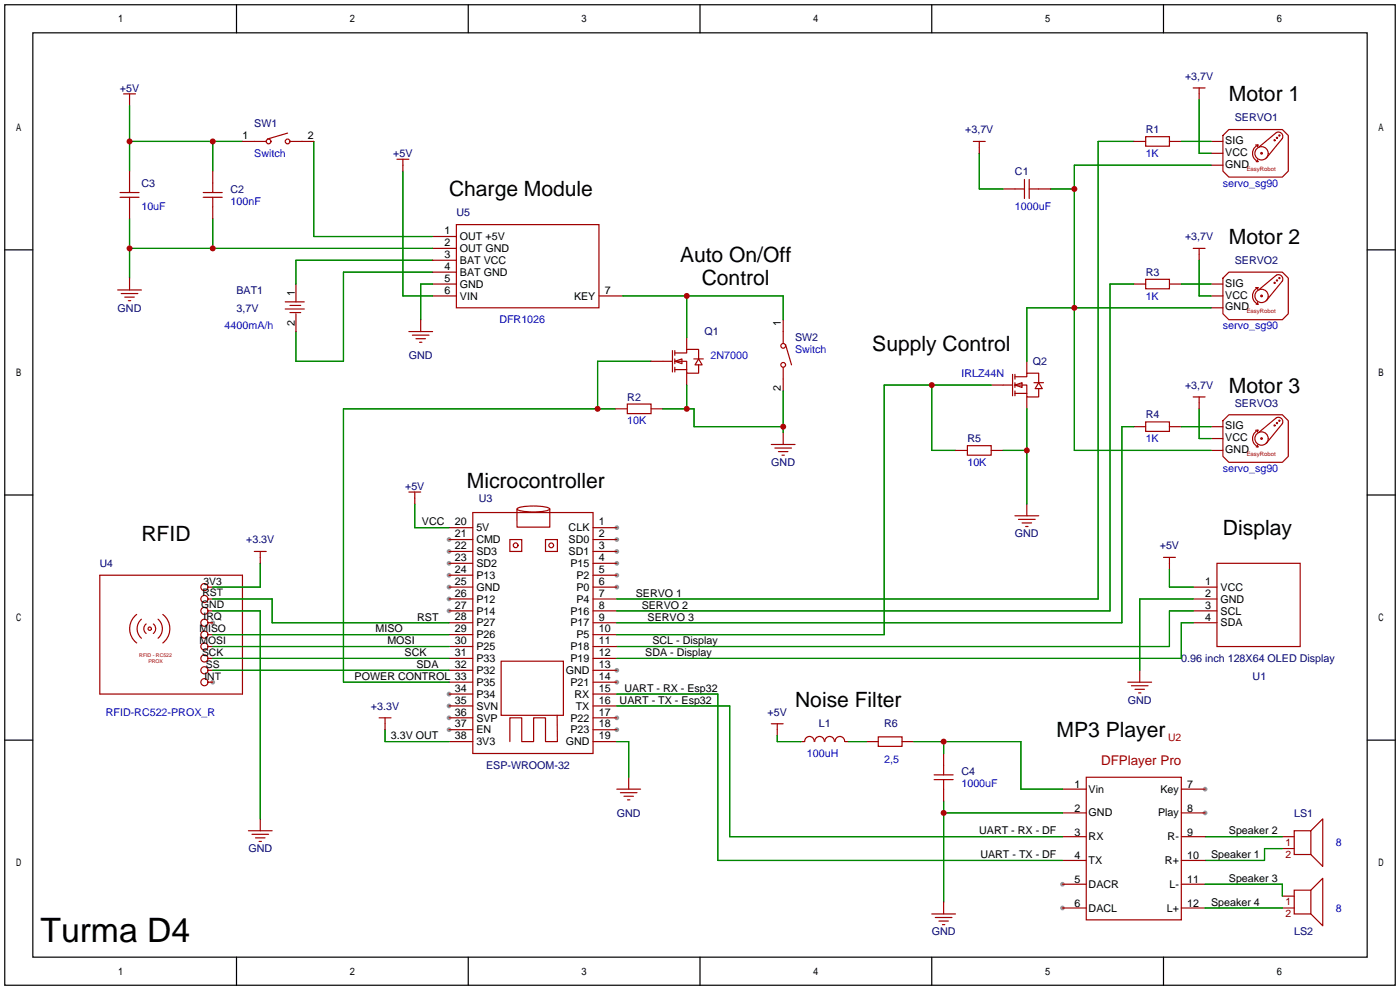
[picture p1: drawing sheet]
<svg xmlns="http://www.w3.org/2000/svg" width="299mm" height="212mm" viewBox="0 0 299 212" stroke-linecap="round" stroke-linejoin="round" font-family="sans-serif">
<g fill="#999">
<circle cx="45.5" cy="133.1" r=".51"/>
<circle cx="45.5" cy="145.8" r=".51"/>
<circle cx="131.8" cy="112.8" r=".51"/>
<circle cx="131.8" cy="115.3" r=".51"/>
<circle cx="131.8" cy="117.9" r=".51"/>
<circle cx="131.8" cy="120.4" r=".51"/>
<circle cx="131.8" cy="122.9" r=".51"/>
<circle cx="131.8" cy="125.5" r=".51"/>
<circle cx="131.8" cy="143.3" r=".51"/>
<circle cx="131.8" cy="145.8" r=".51"/>
<circle cx="131.8" cy="153.4" r=".51"/>
<circle cx="131.8" cy="156" r=".51"/>
<circle cx="96" cy="115.3" r=".51"/>
<circle cx="96" cy="117.9" r=".51"/>
<circle cx="96" cy="120.4" r=".51"/>
<circle cx="96" cy="122.9" r=".51"/>
<circle cx="96" cy="125.5" r=".51"/>
<circle cx="96" cy="128" r=".51"/>
<circle cx="96" cy="130.6" r=".51"/>
<circle cx="96" cy="148.3" r=".51"/>
<circle cx="96" cy="150.9" r=".51"/>
<circle cx="96" cy="153.4" r=".51"/>
<circle cx="96" cy="156" r=".51"/>
<circle cx="227.1" cy="189" r=".51"/>
<circle cx="227.1" cy="194.1" r=".51"/>
<circle cx="257.6" cy="168.7" r=".51"/>
<circle cx="257.6" cy="173.7" r=".51"/>
</g>
<g fill="none" stroke="#a10000" stroke-width=".25">
<path d="M255 18.8h2.6M256.3 18.8v2.5M26.4 20.1h2.6M27.7 20.1v2.5M27.7 36.6v4.5M45.5 36.6v4.5M51.8 30.2h5.1M61.5 28.4l-4.4 1.3M62 30.2h5.1M84.8 34h2.6M86.1 34v2.6M208 30.2h2.6"/>
<path d="M209.3 30.2v2.6M218.9 38.4v4M220 38.4v4M242.3 30.2h2.6M244.9 29.2h5v2h-5zM249.9 30.2h2.6M258.8 30.2h2.6M258.8 32.8h2.6M258.8 35.3h2.6M262.6 27.7h11.5l1.2 1.3v7.6l-1.2 1.2h-11.5l-1.2-1.2v-7.6zM268.4 31h.5M268.7 34.2l.2 .3h-.4"/>
<path d="M268.9 31l-.2 .4M268.9 31a1.93 1.93 0 0 0-1.2 1.8 1.93 1.93 0 0 0 1.2 1.7M269 31.5l3.8-3.2a.94 .94 0 0 1 1.1 .2 .94 .94 0 0 1 .2 1.1l-3.5 4.2M269.8 32.8l-.2-.2-.2 .2 .4 .1M271 32.8a1.42 1.42 0 0 0-2.1-1.3 1.42 1.42 0 0 0 0 2.5 1.42 1.42 0 0 0 2.1-1.1M272.5 30l-.1-.2-.1 .2 .2 .1M273 29.5l-.1-.2-.1 .2h.2M273.6 29l-.2-.2-.1 .2h.2M25.7 41.1h4M25.7 42.2h4M27.7 42.2v4.5M27.7 59.4v2.6"/>
<path d="M43.4 41.1h4.1M43.4 42.2h4.1M45.5 42.2v4.5M92.5 50.5h5M92.5 53.1h5M92.5 55.6h5M92.5 58.2h5M97.5 48h30.5v17.8h-30.5zM214.4 40.4h4.5M220 40.4h4.5M244.9 59.7h5v2h-5zM255 53.1h2.6"/>
<path d="M256.3 53.1v2.5M262.6 58.2h11.5l1.2 1.2v7.7l-1.2 1.2h-11.5l-1.2-1.2v-7.7zM273 59.9l-.1-.1-.1 .1 .2 .1M273.6 59.4l-.2-.1-.1 .1 .2 .1M25.1 62h5.1M25.9 62.7h3.6M26.7 63.5h2M27.4 64.3h.5M61 64.5h4M61 66h4M62 65.3h2.3M62 66.8h2.3"/>
<path d="M63.2 60.7v3.8M63.2 67.1v3.8M87.4 70.9h5.1M88.1 71.6h3.6M88.9 72.4h2M89.7 73.2h.5M89.9 68.3v2.6M92.5 60.7h5M92.5 63.2h5M128 63.2h5.1M139.1 77.2h4.6M143.7 74.9v4.6"/>
<path d="M144.2 77.2l1.5-.5v1zM144.2 75.4h2.6v-.7h2.5v2M144.2 77.2h2.6v2.6h2.5v-1.8M144.2 79h2.6M144.2 74.9v1M144.2 76.7v1M144.2 78.5v1M146.8 72.1v2.6M146.8 79.8v2.5M148.3 76.7h2M149.3 76.7l.8 1.3h-1.6zM167.4 68.3v5.1"/>
<path d="M167.4 78.5v5.1M167.9 73.7l1.3 4.3M219.5 77.2v2.6M242.3 60.7h2.6M249.9 60.7h2.6M258.8 60.7h2.6M258.8 63.2h2.6M258.8 65.8h2.6M268.4 61.5h.5M268.5 65h.4M268.7 64.6l.2 .4M268.9 61.5l-.2 .3"/>
<path d="M268.9 61.5a1.93 1.93 0 0 0-1.2 1.7 1.93 1.93 0 0 0 1.2 1.8M269 62l3.8-3.2a.94 .94 0 0 1 1.1 .2 .94 .94 0 0 1 .2 1.1l-3.5 4.2M269.8 63.2l-.2-.1-.2 .1 .4 .2M271 63.2a1.42 1.42 0 0 0-2.1-1.2 1.42 1.42 0 0 0 0 2.5 1.42 1.42 0 0 0 2.1-1.1M272.5 60.5l-.1-.2-.1 .2h.2M131.5 87.4h2.6M134.1 86.4h5v2h-5zM139.1 87.4h2.6M164.8 95h5.1M165.6 95.8h3.6M166.4 96.5h2M167.1 97.3h.5"/>
<path d="M167.4 92.5v2.5M204.2 96.3h2.6M206.8 95.2h5v2.1h-5zM211.8 96.3h2.6M211.8 82.3h4.6M216.4 80v4.6M216.9 82.3l1.5-.5v1zM216.9 80.5h2.6v-.7h2.5v2M216.9 82.3h2.6v2.5h2.5v-1.7M216.9 84.1h2.6M216.9 80v1M216.9 81.8v1"/>
<path d="M216.9 83.6v1M219.5 84.8v2.6M221 81.8h2M222 81.8l.8 1.3h-1.6zM242.3 91.2h2.6M244.9 90.2h5v2h-5zM249.9 91.2h2.6M255 84.8h2.6M256.3 84.8v2.6M258.8 91.2h2.6M258.8 93.7h2.6M258.8 96.3h2.6"/>
<path d="M262.6 88.6h11.5l1.2 1.3v7.6l-1.2 1.3h-11.5l-1.2-1.3v-7.6zM268.4 91.9h.5M268.5 95.5h.4M268.7 95.1l.2 .4M268.9 91.9l-.2 .4M268.9 92a1.93 1.93 0 0 0-1.2 1.7 1.93 1.93 0 0 0 1.2 1.8M269 92.5l3.8-3.2a.94 .94 0 0 1 1.1 .2 .94 .94 0 0 1 .2 1.1l-3.5 4.1M269.8 93.7l-.2-.2-.2 .2 .4 .1M271 93.7a1.42 1.42 0 0 0-2.1-1.2 1.42 1.42 0 0 0 0 2.4 1.42 1.42 0 0 0 2.1-1M272.5 90.9l-.1-.1-.1 .1 .2 .1M273 90.4l-.1-.1-.1 .1 .2 .1M273.6 89.9l-.2-.1-.1 .1 .2 .1"/>
<path d="M54.4 117.9h2.5M55.6 117.9v2.5M87.4 105.2h2.5M88.6 105.2v2.5M96 117.9h5M96 112.8h5M96 115.3h5M101 109.5h25.7v51.5h-25.7zM109 115.3h2.5v2.6h-2.5zM110.6 108.6a12.4 12.4 0 0 1 6.8 0l.1 .2a5.4 5.4 0 0 1-3.5 .6l-1.8-.1a2.27 2.27 0 0 1-1.7-.5zM116.6 115.3h2.5v2.6h-2.5zM117.5 108.8v3.9h-7v-3.9"/>
<path d="M126.7 117.9h5.1M126.7 112.8h5.1M126.7 115.3h5.1M216.9 110.2h5.1M217.7 111h3.5M218.4 111.8h2.1M219.2 112.5h.5M219.5 107.7v2.5M248.7 119.1h2.5M249.9 119.1v2.6M21.3 122.9h30.5v25.4h-30.5zM29.2 131.3a3.8 3.8 0 0 0 0 6.1"/>
<path d="M30.2 132.3a2.7 2.7 0 0 0 0 4.1M31.2 133.4a1.27 1.27 0 0 0 0 2M32.8 133.4l.1 .1a1.27 1.27 0 0 1-.1 1.9M33.8 132.3a2.7 2.7 0 0 1 0 4.1M34.8 131.3a3.8 3.8 0 0 1 0 6.1M44.4 125.5h1.1M44.4 128h1.1M44.4 130.6h1.1M44.4 133.1h1.1M44.4 135.6h1.1M44.4 138.2h1.1M96 125.5h5"/>
<path d="M96 128h5M96 130.6h5M96 133.1h5M96 138.2h5M96 122.9h5M96 120.4h5M96 135.6h5M126.7 125.5h5.1M126.7 128h5.1M126.7 130.6h5.1M126.7 133.1h5.1M126.7 135.6h5.1"/>
<path d="M126.7 138.2h5.1M126.7 122.9h5.1M126.7 120.4h5.1M255 125.5h5.1M255 128h5.1M255 130.6h5.1M255 133.1h5.1M260.1 120.4h17.8v17.8h-17.8zM44.4 140.7h1.1M44.4 143.3h1.1M44.4 145.8h1.1M81 153.4h2.6"/>
<path d="M82.3 153.4v2.6M96 140.7h5M96 143.3h5M96 145.8h5M96 148.3h5M96 150.9h5M96 153.4h5M96 156h5M96 158.5h5M107.1 141.3h13.3v11.6h-13.3zM119.1 152.9v5.6h-2.5v-5.1h-2.6v5.1h-2.5v-5.1h-2.5v5.1M126.7 140.7h5.1"/>
<path d="M126.7 143.3h5.1M126.7 145.8h5.1M126.7 148.3h5.1M126.7 150.9h5.1M126.7 153.4h5.1M126.7 156h5.1M126.7 158.5h5.1M164.8 154.7h2.6M166.1 154.7v2.5M171.2 158.5h.8M172 158.5a1.01 1.01 0 0 1 1-1.1 1.01 1.01 0 0 1 1 1.1M174.1 158.5a1.01 1.01 0 0 1 1.1-1.1 1.01 1.01 0 0 1 1 1.1"/>
<path d="M176.3 158.5a1.01 1.01 0 0 1 1-1.1 1.01 1.01 0 0 1 1 1.1M178.5 158.5a1.01 1.01 0 0 1 1-1.1 1.01 1.01 0 0 1 1 1.1M180.6 158.5h.8M185.2 158.5h2.5M187.7 157.5h5.1v2h-5.1zM192.8 158.5h2.5M241 145.8h5.1M241.8 146.6h3.6M242.6 147.3h2M243.3 148.1h.5M243.6 143.3v2.5M53.1 177.5h5.1"/>
<path d="M53.8 178.3h3.6M54.6 179.1h2M55.4 179.8h.5M55.6 175v2.5M131.8 168.7h5.1M132.6 169.4h3.5M133.3 170.2h2.1M134.1 170.9h.5M134.4 166.1v2.6M199.6 165.6h4.1M199.6 166.6h4.1M201.7 161v4.6"/>
<path d="M201.7 166.6v4.6M227.1 178.8h5.1M227.1 168.7h5.1M227.1 173.7h5.1M232.2 166.1h20.3v30.5h-20.3zM252.5 178.8h5.1M252.5 168.7h5.1M252.5 173.7h5.1M274.1 178.8h2.5M276.6 177.5h3.6v5.1h-3.6zM280.2 177.5l2.5-2.5v10.2l-2.5-2.6M199.1 195.3h5.1"/>
<path d="M199.9 196.1h3.6M200.7 196.9h2M201.4 197.6h.5M201.7 192.8v2.5M227.1 183.9h5.1M227.1 189h5.1M227.1 194.1h5.1M252.5 183.9h5.1M252.5 189h5.1M252.5 194.1h5.1M274.1 181.4h2.5M274.1 194.1h2.5"/>
<path d="M274.1 191.5h2.5M276.6 190.2h3.6v5.1h-3.6zM280.2 190.2l2.5-2.5v10.2l-2.5-2.6"/>
<circle cx="57.4" cy="30.2" r=".51"/>
<circle cx="61.5" cy="30.2" r=".51"/>
<circle cx="167.4" cy="73.9" r=".51"/>
<circle cx="167.4" cy="78" r=".51"/>
<circle cx="110.2" cy="116.5" r=".51"/>
<circle cx="117.8" cy="116.6" r=".51"/>
<circle cx="32" cy="134.4" r=".36"/>
<circle cx="43.7" cy="138.2" r=".76"/>
<circle cx="43.7" cy="125.5" r=".76"/>
<circle cx="43.7" cy="135.6" r=".76"/>
<circle cx="43.7" cy="133.1" r=".76"/>
<circle cx="43.7" cy="128" r=".76"/>
<circle cx="43.7" cy="130.6" r=".76"/>
<circle cx="43.7" cy="145.8" r=".76"/>
<circle cx="43.7" cy="140.7" r=".76"/>
<circle cx="43.7" cy="143.3" r=".76"/>
</g>
<g fill="none" stroke="#008700" stroke-width=".25">
<path d="M27.7 30.2h24.1M27.7 22.6v14M45.5 30.2v6.4M67.1 30.2v20.3h25.4M86.1 36.6v26.6h6.4M209.3 32.8v7.6h5.1M242.3 30.2h-7.6v97.8h-102.9M252.5 30.2h6.3M256.3 21.3v11.5h2.5M258.8 35.3h-29.2v61h29.2M27.7 46.7v12.7M27.7 53.1h64.8"/>
<path d="M45.5 46.7v6.4M92.5 58.2h-19.1v19h-10.2v-6.3M92.5 55.6h-29.3v5.1M224.5 40.4h5.1M256.3 55.6v7.6h2.5M92.5 60.7h-2.6v7.6M133.1 63.2h34.3v5.1M139.1 77.2h-11.4v10.2M146.8 63.2v8.9M242.3 60.7h-5.1v69.9h-105.4M252.5 60.7h6.3M258.8 65.8h-39.3v11.4"/>
<path d="M131.5 87.4h-58.1v58.4h22.6M141.7 87.4h6.6v3.8h19.1M146.8 82.3v5.1M167.4 83.6v8.9M199.1 82.3v14h5.1M211.8 82.3h-22.8v53.3h-57.2M214.4 96.3h5.1M219.5 87.4v20.3M242.3 91.2h-2.5v41.9h-108M252.5 91.2h6.3M256.3 87.4v6.3h2.5M88.6 107.7v5.1h7.4"/>
<path d="M45.5 130.6h10.1v44.4M45.5 135.6h50.5M45.5 128h12.7v5.1h37.8M55.6 120.4v5.1h-10.1M96 138.2h-50.5M249.9 121.7v3.8h5.1M255 130.6h-5.1v7.6h-118.1M255 133.1h-2.5v7.6h-120.7M255 128h-11.4v15.3M45.5 140.7h50.5M45.5 143.3h50.5M82.3 156v2.5h13.7"/>
<path d="M131.8 148.3h21.6v35.6h73.7M131.8 158.5h2.6v7.6M131.8 150.9h24.2v27.9h71.1M166.1 157.2v1.3h5.1M181.4 158.5h3.8M195.3 158.5h22.9v10.2h8.9M201.7 158.5v2.5M201.7 171.2v21.6M201.7 173.7h25.4M257.6 178.8h16.5M257.6 194.1h16.5M257.6 189h16.5v2.5"/>
<path d="M274.1 181.4h-3.8v2.5h-12.7"/>
</g>
<g fill="none" stroke="#000" stroke-width=".25">
<path d="M1 1h297.2v209.6h-297.2zM7 7h285.2v197.6h-285.2zM50.5 1v6M100.1 1v6M149.6 1v6M199.1 1v6M248.7 1v6M1 53.4h6M292.2 53.4h6M1 105.8h6M292.2 105.8h6M1 158.2h6"/>
<path d="M292.2 158.2h6M50.5 204.6v6M100.1 204.6v6M149.6 204.6v6M199.1 204.6v6M248.7 204.6v6"/>
</g>
<g fill="#c00">
<circle cx="127.7" cy="87.4" r=".64"/>
<circle cx="45.5" cy="30.2" r=".63"/>
<circle cx="27.7" cy="30.2" r=".63"/>
<circle cx="27.7" cy="53.1" r=".63"/>
<circle cx="45.5" cy="53.1" r=".63"/>
<circle cx="146.8" cy="63.2" r=".64"/>
<circle cx="146.8" cy="87.4" r=".64"/>
<circle cx="167.4" cy="91.2" r=".63"/>
<circle cx="199.1" cy="82.3" r=".63"/>
<circle cx="229.6" cy="65.8" r=".63"/>
<circle cx="229.6" cy="40.4" r=".63"/>
<circle cx="219.5" cy="96.3" r=".63"/>
<circle cx="201.7" cy="173.7" r=".63"/>
<circle cx="201.7" cy="158.5" r=".63"/>
</g>
<text font-size="7.2" x="8.6" y="201.4">Turma D4</text>
<g font-size="4.5">
<text x="262.6" y="21.7">Motor 1</text>
<text x="96" y="42">Charge Module</text>
<text x="262.6" y="52.1">Motor 2</text>
<text x="145.3" y="55.9">Auto On/Off</text>
<text x="150" y="60.9">Control</text>
<text x="186.4" y="75">Supply Control</text>
<text x="262.6" y="83.9">Motor 3</text>
<text x="99.8" y="104.2">Microcontroller</text>
<text x="30.2" y="115.6">RFID</text>
<text x="261.4" y="114.4">Display</text>
<text x="169.9" y="151.2">Noise Filter</text>
<text x="225.8" y="157.5">MP3 Player</text>
</g>
<text font-size="2.9" fill="#a00000" x="235.3" y="163.4">DFPlayer Pro</text>
<g font-size="2.3" fill="#000080">
<text x="253.3" y="17">+3,7V</text>
<text x="25.6" y="19.6">+5V</text>
<text x="54.4" y="27.2">SW1</text>
<text x="206.3" y="28.5">+3,7V</text>
<text x="244.9" y="28.5">R1</text>
<text x="263.9" y="25.9">SERVO1</text>
<text x="84" y="33.6">+5V</text>
<text x="30.2" y="39.9">C3</text>
<text x="49.3" y="41.2">C2</text>
<text x="216.9" y="37.4">C1</text>
<text x="97.5" y="46.3">U5</text>
<text x="253.3" y="51.3">+3,7V</text>
<text x="244.9" y="59">R3</text>
<text x="263.9" y="56.4">SERVO2</text>
<text x="50.5" y="62.8">BAT1</text>
<text x="25.1" y="66.6">GND</text>
<text x="50.5" y="66.6">3,7V</text>
<text x="150.6" y="71.7">Q1</text>
<text x="87.4" y="76.7">GND</text>
<text x="169.9" y="72.9">SW2</text>
<text x="220.7" y="78">Q2</text>
<text x="253.3" y="83.1">+3,7V</text>
<text x="134.1" y="85.6">R2</text>
<text x="244.9" y="89.4">R4</text>
<text x="263.9" y="86.9">SERVO3</text>
<text x="206.8" y="94.5">R5</text>
<text x="164.8" y="99.6">GND</text>
<text x="86.6" y="104.7">+5V</text>
<text x="102.3" y="107.2">U3</text>
<text x="52.6" y="116.1">+3.3V</text>
<text x="216.9" y="114.8">GND</text>
<text x="247.9" y="117.4">+5V</text>
<text x="252.5" y="141.5">0.96 inch 128X64 OLED Display</text>
<text x="267.7" y="145.3">U1</text>
<text x="79.3" y="151.7">+3.3V</text>
<text x="164" y="152.9">+5V</text>
<text x="175" y="155.5">L1</text>
<text x="189" y="155.5">R6</text>
<text x="241" y="150.4">GND</text>
<text x="103.9" y="164.4">ESP-WROOM-32</text>
<text x="205.5" y="165.6">C4</text>
<text x="131.8" y="174.5">GND</text>
<text x="276.6" y="174.5">LS1</text>
<text x="53.1" y="182.1">GND</text>
<text x="199.1" y="199.9">GND</text>
<text x="276.6" y="199.9">LS2</text>
</g>
<g font-size="2.3">
<text x="51.8" y="29.7">1</text>
<text x="65.8" y="29.7">2</text>
<text x="261.9" y="30.8">SIG</text>
<text x="261.9" y="33.3">VCC</text>
<text x="261.9" y="35.9">GND</text>
<text x="95" y="50.1">1</text>
<text x="95" y="52.6">2</text>
<text x="98.3" y="51.3">OUT +5V</text>
<text x="98.3" y="53.9">OUT GND</text>
<text x="95" y="55.1">3</text>
<text x="95" y="57.7">4</text>
<text x="98.3" y="56.4">BAT VCC</text>
<text x="98.3" y="59">BAT GND</text>
<text x="63" y="63.2" transform="rotate(-90 63 63.2)">1</text>
<text x="95" y="60.2">5</text>
<text x="95" y="62.8">6</text>
<text x="98.3" y="61.5">GND</text>
<text x="98.3" y="64">VIN</text>
<text x="122.7" y="64">KEY</text>
<text x="129.3" y="62.8">7</text>
<text x="261.9" y="61.3">SIG</text>
<text x="261.9" y="63.8">VCC</text>
<text x="63" y="69.6" transform="rotate(-90 63 69.6)">2</text>
<text x="166.9" y="69.6" transform="rotate(-90 166.9 69.6)">1</text>
<text x="261.9" y="66.3">GND</text>
<text x="166.9" y="83.6" transform="rotate(-90 166.9 83.6)">2</text>
<text x="261.9" y="91.7">SIG</text>
<text x="261.9" y="94.3">VCC</text>
<text x="261.9" y="96.8">GND</text>
<text x="90.2" y="112.3">VCC</text>
<text x="97.2" y="112.3">20</text>
<text x="101.8" y="113.6">5V</text>
<text x="121.5" y="113.6">CLK</text>
<text x="128" y="112.3">1</text>
<text x="97.2" y="114.8">21</text>
<text x="97.2" y="117.4">22</text>
<text x="97.2" y="119.9">23</text>
<text x="101.8" y="116.1">CMD</text>
<text x="101.8" y="118.6">SD3</text>
<text x="121.5" y="116.1">SD0</text>
<text x="121.5" y="118.6">SD1</text>
<text x="128" y="114.8">2</text>
<text x="128" y="117.4">3</text>
<text x="128" y="119.9">4</text>
<text x="97.2" y="122.5">24</text>
<text x="97.2" y="125">25</text>
<text x="101.8" y="121.2">SD2</text>
<text x="101.8" y="123.7">P13</text>
<text x="121.9" y="121.2">P15</text>
<text x="123.2" y="123.7">P2</text>
<text x="128" y="122.5">5</text>
<text x="128" y="125">6</text>
<text x="257.6" y="125">1</text>
<text x="97.2" y="127.5">26</text>
<text x="97.2" y="130.1">27</text>
<text x="101.8" y="126.3">GND</text>
<text x="101.8" y="128.8">P12</text>
<text x="101.8" y="131.3">P14</text>
<text x="121.9" y="131.3">P16</text>
<text x="123.2" y="126.3">P0</text>
<text x="123.2" y="128.8">P4</text>
<text x="128" y="127.5">7</text>
<text x="128" y="130.1">8</text>
<text x="135.9" y="127.5">SERVO 1</text>
<text x="137.1" y="130.1">SERVO 2</text>
<text x="257.6" y="127.5">2</text>
<text x="257.6" y="130.1">3</text>
<text x="260.9" y="126.3">VCC</text>
<text x="260.9" y="128.8">GND</text>
<text x="260.9" y="131.3">SCL</text>
<text x="80.3" y="135.2">MISO</text>
<text x="82.8" y="137.7">MOSI</text>
<text x="89.2" y="132.6">RST</text>
<text x="97.2" y="132.6">28</text>
<text x="97.2" y="135.2">29</text>
<text x="97.2" y="137.7">30</text>
<text x="101.8" y="133.9">P27</text>
<text x="101.8" y="136.4">P26</text>
<text x="121.9" y="133.9">P17</text>
<text x="123.2" y="136.4">P5</text>
<text x="128" y="132.6">9</text>
<text x="128" y="135.2">10</text>
<text x="128" y="137.7">11</text>
<text x="138.4" y="132.6">SERVO 3</text>
<text x="139.4" y="137.7">SCL - Display</text>
<text x="257.6" y="132.6">4</text>
<text x="260.9" y="133.9">SDA</text>
<text x="86.5" y="140.2">SCK</text>
<text x="89" y="142.8">SDA</text>
<text x="97.2" y="140.2">31</text>
<text x="97.2" y="142.8">32</text>
<text x="101.8" y="139">P25</text>
<text x="101.8" y="141.5">P33</text>
<text x="121.9" y="139">P18</text>
<text x="121.9" y="141.5">P19</text>
<text x="128" y="140.2">12</text>
<text x="128" y="142.8">13</text>
<text x="137.9" y="140.2">SDA - Display</text>
<text x="75.8" y="145.3">POWER CONTROL 33</text>
<text x="97.2" y="147.9">34</text>
<text x="101.8" y="144">P32</text>
<text x="101.8" y="146.6">P35</text>
<text x="101.8" y="149.1">P34</text>
<text x="120.9" y="144">GND</text>
<text x="121.9" y="146.6">P21</text>
<text x="122.8" y="149.1">RX</text>
<text x="128" y="145.3">14</text>
<text x="128" y="147.9">15</text>
<text x="133.5" y="147.9">UART - RX - Esp32</text>
<text x="97.2" y="150.4">35</text>
<text x="97.2" y="152.9">36</text>
<text x="97.2" y="155.5">37</text>
<text x="101.8" y="151.7">SVN</text>
<text x="101.8" y="154.2">SVP</text>
<text x="121.9" y="154.2">P22</text>
<text x="123.1" y="151.7">TX</text>
<text x="128" y="150.4">16</text>
<text x="128" y="152.9">17</text>
<text x="128" y="155.5">18</text>
<text x="132.4" y="150.4">UART - TX - Esp32</text>
<text x="83.6" y="158">3.3V OUT</text>
<text x="97.2" y="158">38</text>
<text x="101.8" y="156.7">EN</text>
<text x="101.8" y="159.3">3V3</text>
<text x="120.9" y="159.3">GND</text>
<text x="121.9" y="156.7">P23</text>
<text x="128" y="158">19</text>
<text x="229.6" y="168.4">1</text>
<text x="229.6" y="173.5">2</text>
<text x="232.7" y="169.4">Vin</text>
<text x="248" y="169.4">Key</text>
<text x="253.7" y="168.4">7</text>
<text x="253.7" y="173.5">8</text>
<text x="209.3" y="178.3">UART - RX - DF</text>
<text x="229.6" y="178.6">3</text>
<text x="232.7" y="174.5">GND</text>
<text x="232.7" y="179.6">RX</text>
<text x="247.5" y="174.5">Play</text>
<text x="249.6" y="179.6">R-</text>
<text x="253.7" y="178.6">9</text>
<text x="262.6" y="178.3">Speaker 2</text>
<text x="209.5" y="183.4">UART - TX - DF</text>
<text x="229.6" y="183.6">4</text>
<text x="232.7" y="184.7">TX</text>
<text x="249" y="184.7">R+</text>
<text x="253.7" y="183.6">10</text>
<text x="258.8" y="183.4">Speaker 1</text>
<text x="229.6" y="188.7">5</text>
<text x="232.7" y="189.7">DACR</text>
<text x="249.9" y="189.7">L-</text>
<text x="253.7" y="188.7">11</text>
<text x="262.6" y="188.5">Speaker 3</text>
<text x="229.6" y="193.8">6</text>
<text x="232.7" y="194.8">DACL</text>
<text x="249.4" y="194.8">L+</text>
<text x="253.7" y="193.8">12</text>
<text x="258.8" y="193.6">Speaker 4</text>
</g>
<g font-size="2.3" fill="#00f">
<text x="54.4" y="33.6">Switch</text>
<text x="244.9" y="33.6">1K</text>
<text x="261.4" y="39.9">servo_sg90</text>
<text x="30.2" y="45">10uF</text>
<text x="49.3" y="43.7">100nF</text>
<text x="216.9" y="45">1000uF</text>
<text x="244.9" y="64">1K</text>
<text x="48" y="70.4">4400mA/h</text>
<text x="106.7" y="69.1">DFR1026</text>
<text x="261.4" y="70.4">servo_sg90</text>
<text x="151.8" y="76.7">2N7000</text>
<text x="169.9" y="75.5">Switch</text>
<text x="205.5" y="80.5">IRLZ44N</text>
<text x="134.1" y="90.7">10K</text>
<text x="244.9" y="94.5">1K</text>
<text x="206.8" y="99.6">10K</text>
<text x="261.4" y="100.9">servo_sg90</text>
<text x="22.6" y="152.9">RFID-RC522-PROX_R</text>
<text x="172.5" y="161.8">100uH</text>
<text x="189" y="163.1">2,5</text>
<text x="205.5" y="168.2">1000uF</text>
<text x="285.5" y="180.9">8</text>
<text x="285.5" y="194.8">8</text>
</g>
<text font-size="2.2" fill="#000080" x="21.3" y="121.1">U4</text>
<g font-size="2.2">
<text x="43.5" y="124.9">3V3</text>
<text x="43" y="130">GND</text>
<text x="43.3" y="127.5">RST</text>
<text x="42.6" y="135.1">MISO</text>
<text x="42.6" y="137.6">MOSI</text>
<text x="43.5" y="132.5">IRQ</text>
<text x="43.2" y="140.2">SCK</text>
<text x="44" y="142.7">SS</text>
<text x="43.7" y="145.2">INT</text>
</g>
<text font-size="2.2" fill="#a00000" x="249.6" y="158.4">U2</text>
<g font-size="2.2" fill="#840000">
<text x="274.7" y="180.8">1</text>
<text x="274.7" y="183.3">2</text>
<text x="274.7" y="193.5">1</text>
<text x="274.7" y="196">2</text>
</g>
<g font-size="1.3" fill="#a00000">
<text x="266.4" y="36.5">EasyRobot</text>
<text x="266.4" y="67">EasyRobot</text>
<text x="266.4" y="97.5">EasyRobot</text>
</g>
<g font-size="1.1" fill="#a00000">
<text x="29.8" y="140.4">RFID - RC522</text>
<text x="31.7" y="141.7">PROX</text>
</g>
</svg>
